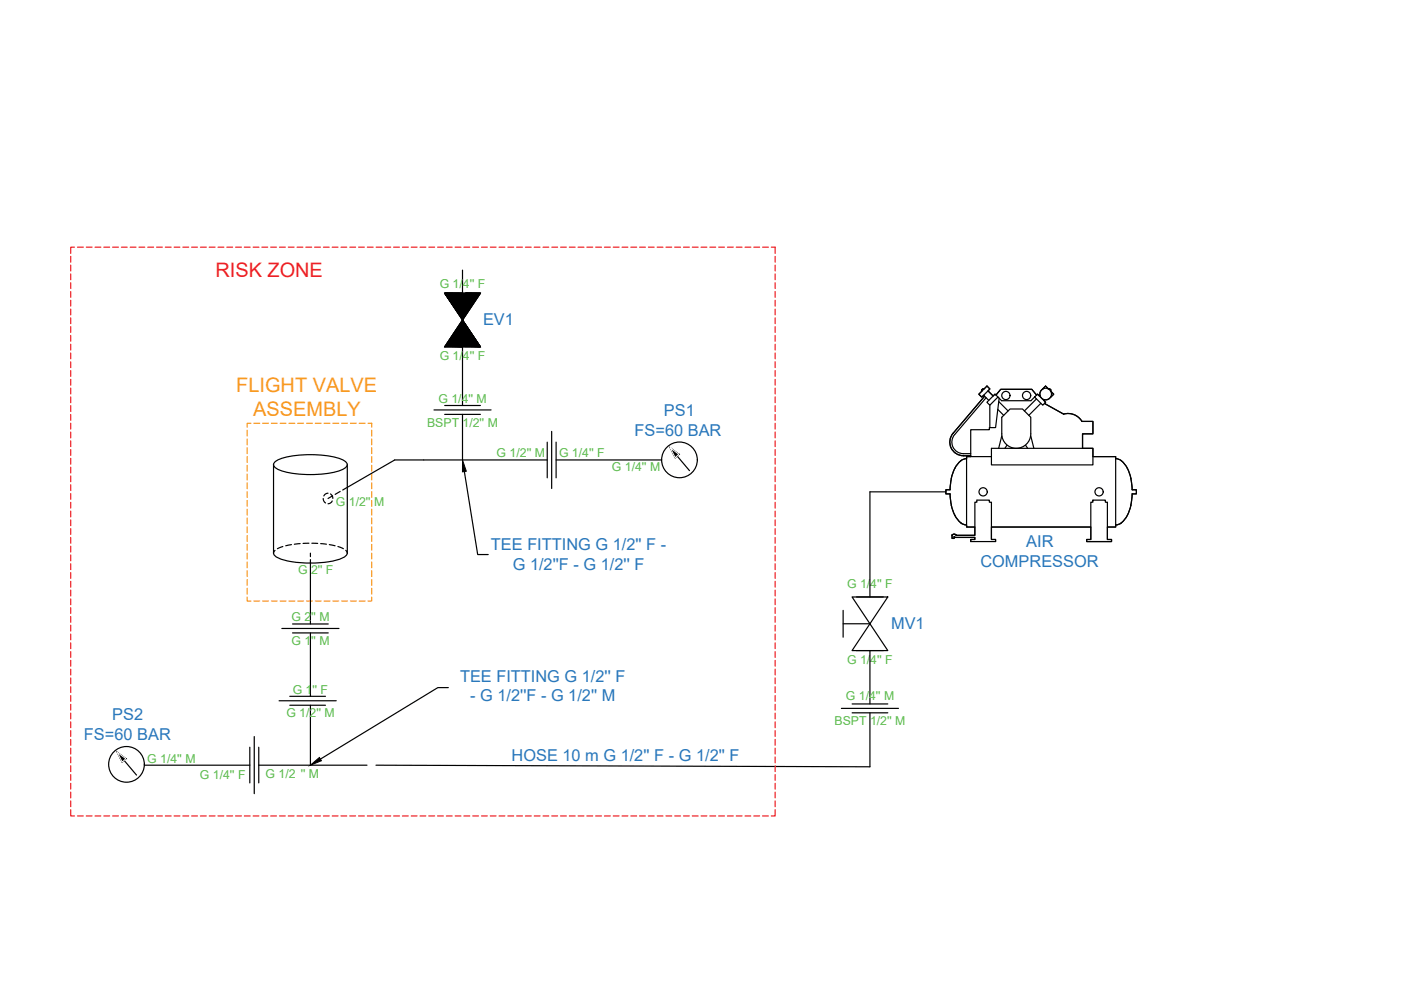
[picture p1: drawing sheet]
<svg xmlns="http://www.w3.org/2000/svg" width="297mm" height="210mm" viewBox="0 0 297 210" stroke-linecap="round" stroke-linejoin="round" font-family="sans-serif">
<!-- layer: 0 -->
<g fill="none" stroke="#f8991e" stroke-width=".25">
<path d="M52.4 91.2v1.3M52.4 93.1v1.2M52.4 94.9v1.3M52.4 96.8v1.2M52.4 98.7v1.2M53.2 89.7h-.8v.9M53.8 89.7h1.3M55.7 89.7h1.2M57.5 89.7h1.3M59.4 89.7h1.2M61.3 89.7h1.2M63.1 89.7h1.3"/>
<path d="M65 89.7h1.2M66.9 89.7h1.2M68.7 89.7h1.3M70.6 89.7h1.2M72.4 89.7h1.3M74.3 89.7h1.2M76.2 89.7h1.2M78 89.7h.8v.9M78.8 91.2v1.3M78.8 93.1v1.2M78.8 94.9v1.3M78.8 96.8v1.2"/>
<path d="M78.8 98.7v1.2M52.4 100.5v1.3M52.4 102.4v1.2M52.4 104.2v1.3M52.4 106.1v1.2M52.4 108v1.2M52.4 109.8v1.3M52.4 111.7v1.2M52.4 113.6v1.2M52.4 115.4v1.3M52.4 117.3v1.2M52.4 119.1v1.3"/>
<path d="M78.8 100.5v1.3M78.8 102.4v1.2M78.8 104.2v1.3M78.8 106.1v1.2M78.8 108v1.2M78.8 109.8v1.3M78.8 111.7v1.2M78.8 113.6v1.2M78.8 115.4v1.3M78.8 117.3v1.2M78.8 119.1v1.3M52.4 126.6v.8h.8"/>
<path d="M52.4 121v1.2M52.4 122.9v1.2M52.4 124.7v1.3M53.8 127.4h1.3M55.7 127.4h1.2M57.5 127.4h1.3M59.4 127.4h1.2M61.3 127.4h1.2M63.1 127.4h1.3M65 127.4h1.2M66.9 127.4h1.2M68.7 127.4h1.3"/>
<path d="M70.6 127.4h1.2M72.4 127.4h1.3M74.3 127.4h1.2M76.2 127.4h1.2M78.8 126.6v.8h-.8M78.8 121v1.2M78.8 122.9v1.2M78.8 124.7v1.3"/>
</g>
<g fill="none" stroke="#000" stroke-width=".25">
<path d="M98.1 57.3v4.9M98.1 73.1v12.9M58 98.5v18.8M58.4 97.8a14.4 14.4 0 0 1 7.4-1.4 14.4 14.4 0 0 1 7.4 1.4 .76 .76 0 0 1 0 1.4 14.4 14.4 0 0 1-7.4 1.4 14.4 14.4 0 0 1-7.4-1.4 .76 .76 0 0 1 0-1.4zM73.6 98.5v18.8l-.3-.6M98.1 87.9v9.6M98.5 100l2.8 17.6h2.2M116 97.5h-32.3l-11 6.4M117.9 97.5h22.4M58.3 116.7l-.3 .6M60 115.9l-1.2 .4M61.8 115.5l-1.2 .2"/>
<path d="M63.6 115.3l-1.2 .1M65.5 115.2h-1.2M65.8 117.3v.7M65.8 118.6v13.7M66.1 115.2h1.3M68 115.3l1.2 .1M68.5 105.7l.2 .5 .3 .4M69.6 104.6l-.6 .2-.3 .4M69.8 115.5l1.2 .2M70.1 104.7l.4 .5 .1 .5M70.4 106.2l-.4 .5-.4 .1M70.5 105.1l-.9 .6"/>
<path d="M71.6 115.9l1.2 .4M72.1 104.2l-1 .6M73.6 117.3a1.71 1.71 0 0 1-1.3 1.2 23 23 0 0 1-13 0 1.72 1.72 0 0 1-1.3-1.2M200.5 104.3h-16.1v22.3M65.8 134.2v13.4M184.4 137.9v11.4M65.8 149.5v12.7M95.1 145.8h-2.3l-24.9 15.1M184.4 151.1v11.5l-104.7-.4M30.6 162.2h22.4M54.9 162.2h22.9"/>
</g>
<!-- layer: SYMS -->
<g fill="none" stroke="#000" stroke-width=".25">
<path d="M94.3 62.2h7.6l-3.8 5.6zM94.3 62.2l7.6 11.3h-7.6l7.6-11.3zM98.1 67.8l3.8 5.7h-7.6zM92 86.9h12.1M94.3 86h7.6M94.3 87.9h7.6M116 93.7v7.6M117 91.5v12.1M117.9 93.7v7.6M143.4 96.5l2.8 3.3M202.1 91.9a2.88 2.88 0 0 0-.5 3 2.88 2.88 0 0 0 2.7 1.7M202.4 92.2a2.45 2.45 0 0 0-.4 2.6 2.45 2.45 0 0 0 2.3 1.4h1.5"/>
<path d="M202.4 99.3a10.5 10.5 0 0 0-1 4.5h-.9v.9h.9a7.8 7.8 0 0 0 2.6 6.4l.9 .2v.4h1.8v1.8h-4M204.3 96.6h1.5v.2h-.9v.5a3 3 0 0 0-2.5 2M204.3 96.6h1.5M208.6 82.6l-.2-.2-.3 .3 .1 .2M208.6 83.8l1 1.1M208.8 84l-6.7 7.9M209.1 84.3l-6.7 7.9M209.3 81.8l.6 .7-1.8 1.7-.6-.6zM209.5 82.9l1.1 1.1M209.9 85.9v4.8M210.2 95.1h21.5v3.5h-21.5zM210.2 96.8h-5.3v14.9h1.8"/>
<path d="M211.2 83.8l1-1.3h6.6l1 1.3M211.5 86.8l1.3 1.3M211.6 84.2l-1.7 1.7-.7-.6 1.8-1.7 1.4 1.4h6.2l1.4-1.4 1.7 1.7-.6 .6-1.8-1.7M211.7 85.1l2 2M211.8 84.4l-.7 6.3h-1.3v.4h-4v5.7M212.4 88.5l1.8-1.8h2.6l1.7 1.8v3.5a3.1 3.1 0 0 1-3 3.1 3.1 3.1 0 0 1-3.1-3.1zM212.4 92.4l-.7 2.7M213.5 94.4l-.5 .7M217.4 94.4l.5 .7M218.5 92.4l.7 2.7M219.7 84.6l-2.5 2.5M220.5 83.8l-.1 .2-.4-.4-.2 .2-1-1.3h-6.6l-1 1.3-.2-.2-.4 .4-1.1-1.1 .4-.4-.6-.7-.7 .8-.2-.2-.3 .3 .1 .2-.7 .7 .6 .6 .5-.4 .2 .2-6.7 7.9"/>
<path d="M220.5 83.8l-.1 .2M220.7 85.5l-2.6 2.6M221.1 82.5a1.23 1.23 0 0 0-.6 1.3M221.1 82.5l.6-.7 .7 .8 .1-.2 .3 .3-.1 .2 .7 .7-.6 .6M221.4 84.8l-.1 .1 .4 .4-.3 .2 4.1 2.3-4.1-2.3M221.4 84.8l-.1 .1M222.3 82.5l-.6-.7-.6 .7M222.4 82.6l.1-.2 .3 .3-.1 .2M222.8 84.2a1.23 1.23 0 0 1-1.4 .5M222.8 83l.6 .6-.6 .6M225.5 87.8a3.4 3.4 0 0 1 3.9 1.5M229.4 89.4h2.3v2.6h-2.2v3.1h2.2v1.7h4.8v.4a3.1 3.1 0 0 1 2.5 2.1"/>
<path d="M229.4 89.4h2.3v2.6h-2.2v3.1M231.7 96.8h4.8v14.9h-1.7M239 99.3l.8 2.1M201.8 113.5a.55 .55 0 0 1 .9 0M201.9 113.5v.7h.4v-.5l.2 .2h4.2v.5h-.9v.4M202.7 113.5h4v-7h.4v-.5h2.7v.5h.4v7.9h.9v.4M210.2 111.7h21.1M231.3 106.5h.4v-.5h2.7v.5h.4v7.9h.9v.4h-5.3v-.4h.9zM239.8 101.4l.3 2.4h.8v.9h-.9l-.2 2.4M239.8 107.1a5.6 5.6 0 0 1-2.6 4.1l-.7 .1v.4h-1.7v2.7h.9v.4h-5.3v-.4h.9v-2.7h-21.1v2.7h.9v.4h-5.3v-.4h.9v-.5h-4.2l-.2-.2v.5h-.4v-.7M59.8 133.3h12.1M62 132.3h7.6"/>
<path d="M62 134.2h7.6M178.8 129.4v5.7M178.8 132.3h5.6M180.7 126.6l7.5 11.3h-7.5l7.5-11.3zM181.6 126.6h5.7M181.6 137.9h5.7M53 158.4v7.6M53.9 156.2v12.1M54.9 158.4v7.6M59.2 148.6h12.1M61.4 147.6h7.6M61.4 149.5h7.6"/>
<path d="M178.4 150.2h12.1M180.7 149.3h7.5M180.7 151.1h7.5M26.1 161l2.8 3.3"/>
<circle cx="144.1" cy="97.5" r="3.8"/>
<circle cx="213.3" cy="83.9" r=".87"/>
<circle cx="217.7" cy="83.9" r=".87"/>
<circle cx="221.7" cy="83.5" r="1.23"/>
<circle cx="208.4" cy="104.3" r=".87"/>
<circle cx="233" cy="104.3" r=".87"/>
<circle cx="26.8" cy="162.1" r="3.8"/>
</g>
<path d="M142.1 94.9l1.8 1.4-.7 .8zM24.9 159.5l1.8 1.4-.8 .7z" fill="none" stroke="#000" stroke-width=".21"/>
<g fill="#000" stroke="#000" stroke-width=".21">
<path d="M94.3 62.2h3.8zM94.3 62.2h3.8z"/>
<path d="M94.3 73.4l3.8 .1zM94.3 73.4l3.8 .1h-3.8z"/>
<path d="M98.1 67.9l3.7 5.5zM98.1 67.9l3.7 5.5h-7.5z"/>
<path d="M98.6 73.4l3.3 .1zM98.6 73.4l3.3 .1z"/>
<path d="M94.3 62.2l3.8 5.6 3.7-5.6zM94.3 62.2l3.8 5.6z"/>
<path d="M98.7 62.2h3.2zM98.7 62.2h3.1z"/>
<path d="M142.1 94.9l1.8 1.4h-1.1zM142.8 96.3l.4 .8 .7-.8z"/>
<path d="M24.9 159.5l1.8 1.4h-1.2zM25.5 160.9l.4 .7 .8-.7z"/>
</g>
<path d="M142.1 94.9l1.8 1.4-.7 .8zM24.9 159.5l1.8 1.4-.8 .7z" fill="none" stroke="#fafafa" stroke-width=".21"/>
<!-- layer: 0 -->
<path d="M98.1 97.5l.8 2.4-.8 .1zM65.8 162.2l1.9-1.6 .4 .7z" fill="#000" stroke="#000" stroke-width=".21"/>
<g fill="none" stroke="#ed1f24" stroke-width=".25">
<path d="M15 54.4v1.2M15 56.2v1.3M15 58.1v1.2M15 59.9v1.3M15.8 52.4h-.8v1.3M16.4 52.4h1.3M18.3 52.4h1.2M20.1 52.4h1.3M22 52.4h1.2M23.9 52.4h1.2M25.7 52.4h1.3M27.6 52.4h1.2"/>
<path d="M29.5 52.4h1.2M31.3 52.4h1.3M33.2 52.4h1.2M35 52.4h1.3M36.9 52.4h1.2M38.8 52.4h1.2M40.6 52.4h1.3M42.5 52.4h1.2M44.4 52.4h1.2M46.2 52.4h1.3M48.1 52.4h1.2M49.9 52.4h1.3"/>
<path d="M51.8 52.4h1.2M53.7 52.4h1.2M55.5 52.4h1.3M57.4 52.4h1.2M59.3 52.4h1.2M61.1 52.4h1.3M63 52.4h1.2M64.8 52.4h1.3M66.7 52.4h1.2M68.6 52.4h1.2M70.4 52.4h1.3M72.3 52.4h1.2"/>
<path d="M74.2 52.4h1.2M76 52.4h1.3M77.9 52.4h1.2M79.7 52.4h1.3M81.6 52.4h1.2M83.5 52.4h1.2M85.3 52.4h1.3M87.2 52.4h1.2M89 52.4h1.3M90.9 52.4h1.3M92.8 52.4h1.2M94.6 52.4h1.3"/>
<path d="M96.5 52.4h1.2M98.4 52.4h1.2M100.2 52.4h1.3M102.1 52.4h1.2M103.9 52.4h1.3M105.8 52.4h1.2M107.7 52.4h1.2M109.5 52.4h1.3M111.4 52.4h1.2M113.3 52.4h1.2M115.1 52.4h1.3M117 52.4h1.2"/>
<path d="M118.8 52.4h1.3M120.7 52.4h1.2M122.6 52.4h1.2M124.4 52.4h1.3M126.3 52.4h1.2M128.2 52.4h1.2M130 52.4h1.3M131.9 52.4h1.2M133.7 52.4h1.3M135.6 52.4h1.2M137.5 52.4h1.2M139.3 52.4h1.3"/>
<path d="M141.2 52.4h1.2M143.1 52.4h1.2M144.9 52.4h1.3M146.8 52.4h1.2M148.6 52.4h1.3M150.5 52.4h1.2M152.4 52.4h1.2M154.2 52.4h1.3M156.1 52.4h1.2M158 52.4h1.2M159.8 52.4h1.3M161.7 52.4h1.2"/>
<path d="M163.5 52.4h.8v1.3M164.3 54.4v1.2M164.3 56.2v1.3M164.3 58.1v1.2M164.3 59.9v1.3M15 61.8v1.2M15 63.7v1.2M15 65.5v1.3M15 67.4v1.2M15 69.3v1.2M15 71.1v1.3M15 73v1.2"/>
<path d="M15 74.8v1.3M15 76.7v1.2M15 78.6v1.2M164.3 61.8v1.2M164.3 63.7v1.2M164.3 65.5v1.3M164.3 67.4v1.2M164.3 69.3v1.2M164.3 71.1v1.3M164.3 73v1.2M164.3 74.8v1.3M164.3 76.7v1.2"/>
<path d="M164.3 78.6v1.2M15 80.4v1.3M15 82.3v1.2M15 84.1v1.3M15 86v1.3M15 87.9v1.2M15 89.7v1.3M15 91.6v1.2M15 93.5v1.2M15 95.3v1.3M15 97.2v1.2M15 99v1.3"/>
<path d="M164.3 80.4v1.3M164.3 82.3v1.2M164.3 84.1v1.3M164.3 86v1.3M164.3 87.9v1.2M164.3 89.7v1.3M164.3 91.6v1.2M164.3 93.5v1.2M164.3 95.3v1.3M164.3 97.2v1.2M164.3 99v1.3M15 100.9v1.2"/>
<path d="M15 102.8v1.2M15 104.6v1.3M15 106.5v1.2M15 108.4v1.2M15 110.2v1.3M15 112.1v1.2M15 113.9v1.3M15 115.8v1.2M15 117.7v1.2M15 119.5v1.3M164.3 100.9v1.2M164.3 102.8v1.2"/>
<path d="M164.3 104.6v1.3M164.3 106.5v1.2M164.3 108.4v1.2M164.3 110.2v1.3M164.3 112.1v1.2M164.3 113.9v1.3M164.3 115.8v1.2M164.3 117.7v1.2M164.3 119.5v1.3M15 121.4v1.2M15 123.2v1.3M15 125.1v1.3"/>
<path d="M15 127v1.2M15 128.8v1.3M15 130.7v1.2M15 132.6v1.2M15 134.4v1.3M15 136.3v1.2M15 138.2v1.2M164.3 121.4v1.2M164.3 123.2v1.3M164.3 125.1v1.3M164.3 127v1.2M164.3 128.8v1.3"/>
<path d="M164.3 130.7v1.2M164.3 132.6v1.2M164.3 134.4v1.3M164.3 136.3v1.2M164.3 138.2v1.2M15 140v1.3M15 141.9v1.2M15 143.7v1.3M15 145.6v1.2M15 147.5v1.2M15 149.3v1.3M15 151.2v1.2"/>
<path d="M15 153v1.3M15 154.9v1.3M15 156.8v1.2M15 158.6v1.3M164.3 140v1.3M164.3 141.9v1.2M164.3 143.7v1.3M164.3 145.6v1.2M164.3 147.5v1.2M164.3 149.3v1.3M164.3 151.2v1.2M164.3 153v1.3"/>
<path d="M164.3 154.9v1.3M164.3 156.8v1.2M164.3 158.6v1.3M15 171.7v1.3h.8M15 160.5v1.2M15 162.4v1.2M15 164.2v1.3M15 166.1v1.2M15 167.9v1.3M15 169.8v1.2M16.4 173h1.3M18.3 173h1.2"/>
<path d="M20.1 173h1.3M22 173h1.2M23.9 173h1.2M25.7 173h1.3M27.6 173h1.2M29.5 173h1.2M31.3 173h1.3M33.2 173h1.2M35 173h1.3M36.9 173h1.2M38.8 173h1.2M40.6 173h1.3"/>
<path d="M42.5 173h1.2M44.4 173h1.2M46.2 173h1.3M48.1 173h1.2M49.9 173h1.3M51.8 173h1.2M53.7 173h1.2M55.5 173h1.3M57.4 173h1.2M59.3 173h1.2M61.1 173h1.3M63 173h1.2"/>
<path d="M64.8 173h1.3M66.7 173h1.2M68.6 173h1.2M70.4 173h1.3M72.3 173h1.2M74.2 173h1.2M76 173h1.3M77.9 173h1.2M79.7 173h1.3M81.6 173h1.2M83.5 173h1.2M85.3 173h1.3"/>
<path d="M87.2 173h1.2M89 173h1.3M90.9 173h1.3M92.8 173h1.2M94.6 173h1.3M96.5 173h1.2M98.4 173h1.2M100.2 173h1.3M102.1 173h1.2M103.9 173h1.3M105.8 173h1.2M107.7 173h1.2"/>
<path d="M109.5 173h1.3M111.4 173h1.2M113.3 173h1.2M115.1 173h1.3M117 173h1.2M118.8 173h1.3M120.7 173h1.2M122.6 173h1.2M124.4 173h1.3M126.3 173h1.2M128.2 173h1.2M130 173h1.3"/>
<path d="M131.9 173h1.2M133.7 173h1.3M135.6 173h1.2M137.5 173h1.2M139.3 173h1.3M141.2 173h1.2M143.1 173h1.2M144.9 173h1.3M146.8 173h1.2M148.6 173h1.3M150.5 173h1.2M152.4 173h1.2"/>
<path d="M154.2 173h1.3M156.1 173h1.2M158 173h1.2M159.8 173h1.3M161.7 173h1.2M164.3 171.7v1.3h-.8M164.3 160.5v1.2M164.3 162.4v1.2M164.3 164.2v1.3M164.3 166.1v1.2M164.3 167.9v1.3M164.3 169.8v1.2"/>
</g>
<text font-size="4.2" fill="#ed1f24" x="45.7" y="58.8">RISK ZONE</text>
<g font-size="4.2" fill="#f8991e">
<text x="50.1" y="83.1">FLIGHT VALVE</text>
<text x="53.7" y="88.2">ASSEMBLY</text>
</g>
<g font-size="3.5" fill="#2776bb">
<text x="102.4" y="68.8">EV1</text>
<text x="140.8" y="88.3">PS1</text>
<text x="134.5" y="92.5">FS=60 BAR</text>
<text x="104.1" y="116.6">TEE FITTING G 1/2'' F -</text>
<text x="217.6" y="116.1">AIR</text>
<text x="108.7" y="120.8">G 1/2''F - G 1/2'' F</text>
<text x="207.9" y="120.2">COMPRESSOR</text>
<text x="188.9" y="133.4">MV1</text>
<text x="97.5" y="144.5">TEE FITTING G 1/2'' F</text>
<text x="99.7" y="148.7">- G 1/2''F - G 1/2'' M</text>
<text x="23.8" y="152.7">PS2</text>
<text x="17.8" y="156.9">FS=60 BAR</text>
<text x="108.5" y="161.3">HOSE 10 m G 1/2'' F - G 1/2'' F</text>
</g>
<g font-size="2.6" fill="#58ba48">
<text x="93.2" y="61.1">G 1/4'' F</text>
<text x="93.2" y="76.3">G 1/4'' F</text>
<text x="93" y="85.5">G 1/4'' M</text>
<text x="90.6" y="90.5">BSPT 1/2'' M</text>
<text x="105.3" y="96.9">G 1/2'' M</text>
<text x="118.5" y="97">G 1/4'' F</text>
<text x="129.7" y="99.8">G 1/4'' M</text>
<text x="71.2" y="107.3">G 1/2'' M</text>
<text x="63.2" y="121.7">G 2'' F</text>
<text x="179.6" y="124.7">G 1/4'' F</text>
<text x="61.8" y="131.7">G 2'' M</text>
<text x="61.8" y="136.8">G 1'' M</text>
<text x="179.6" y="140.7">G 1/4'' F</text>
<text x="62.1" y="147.2">G 1'' F</text>
<text x="179.4" y="148.5">G 1/4'' M</text>
<text x="60.7" y="152">G 1/2'' M</text>
<text x="176.9" y="153.7">BSPT 1/2'' M</text>
<text x="31.2" y="161.7">G 1/4'' M</text>
<text x="42.4" y="165.1">G 1/4'' F</text>
<text x="56.3" y="165">G 1/2 '' M</text>
</g>
</svg>
